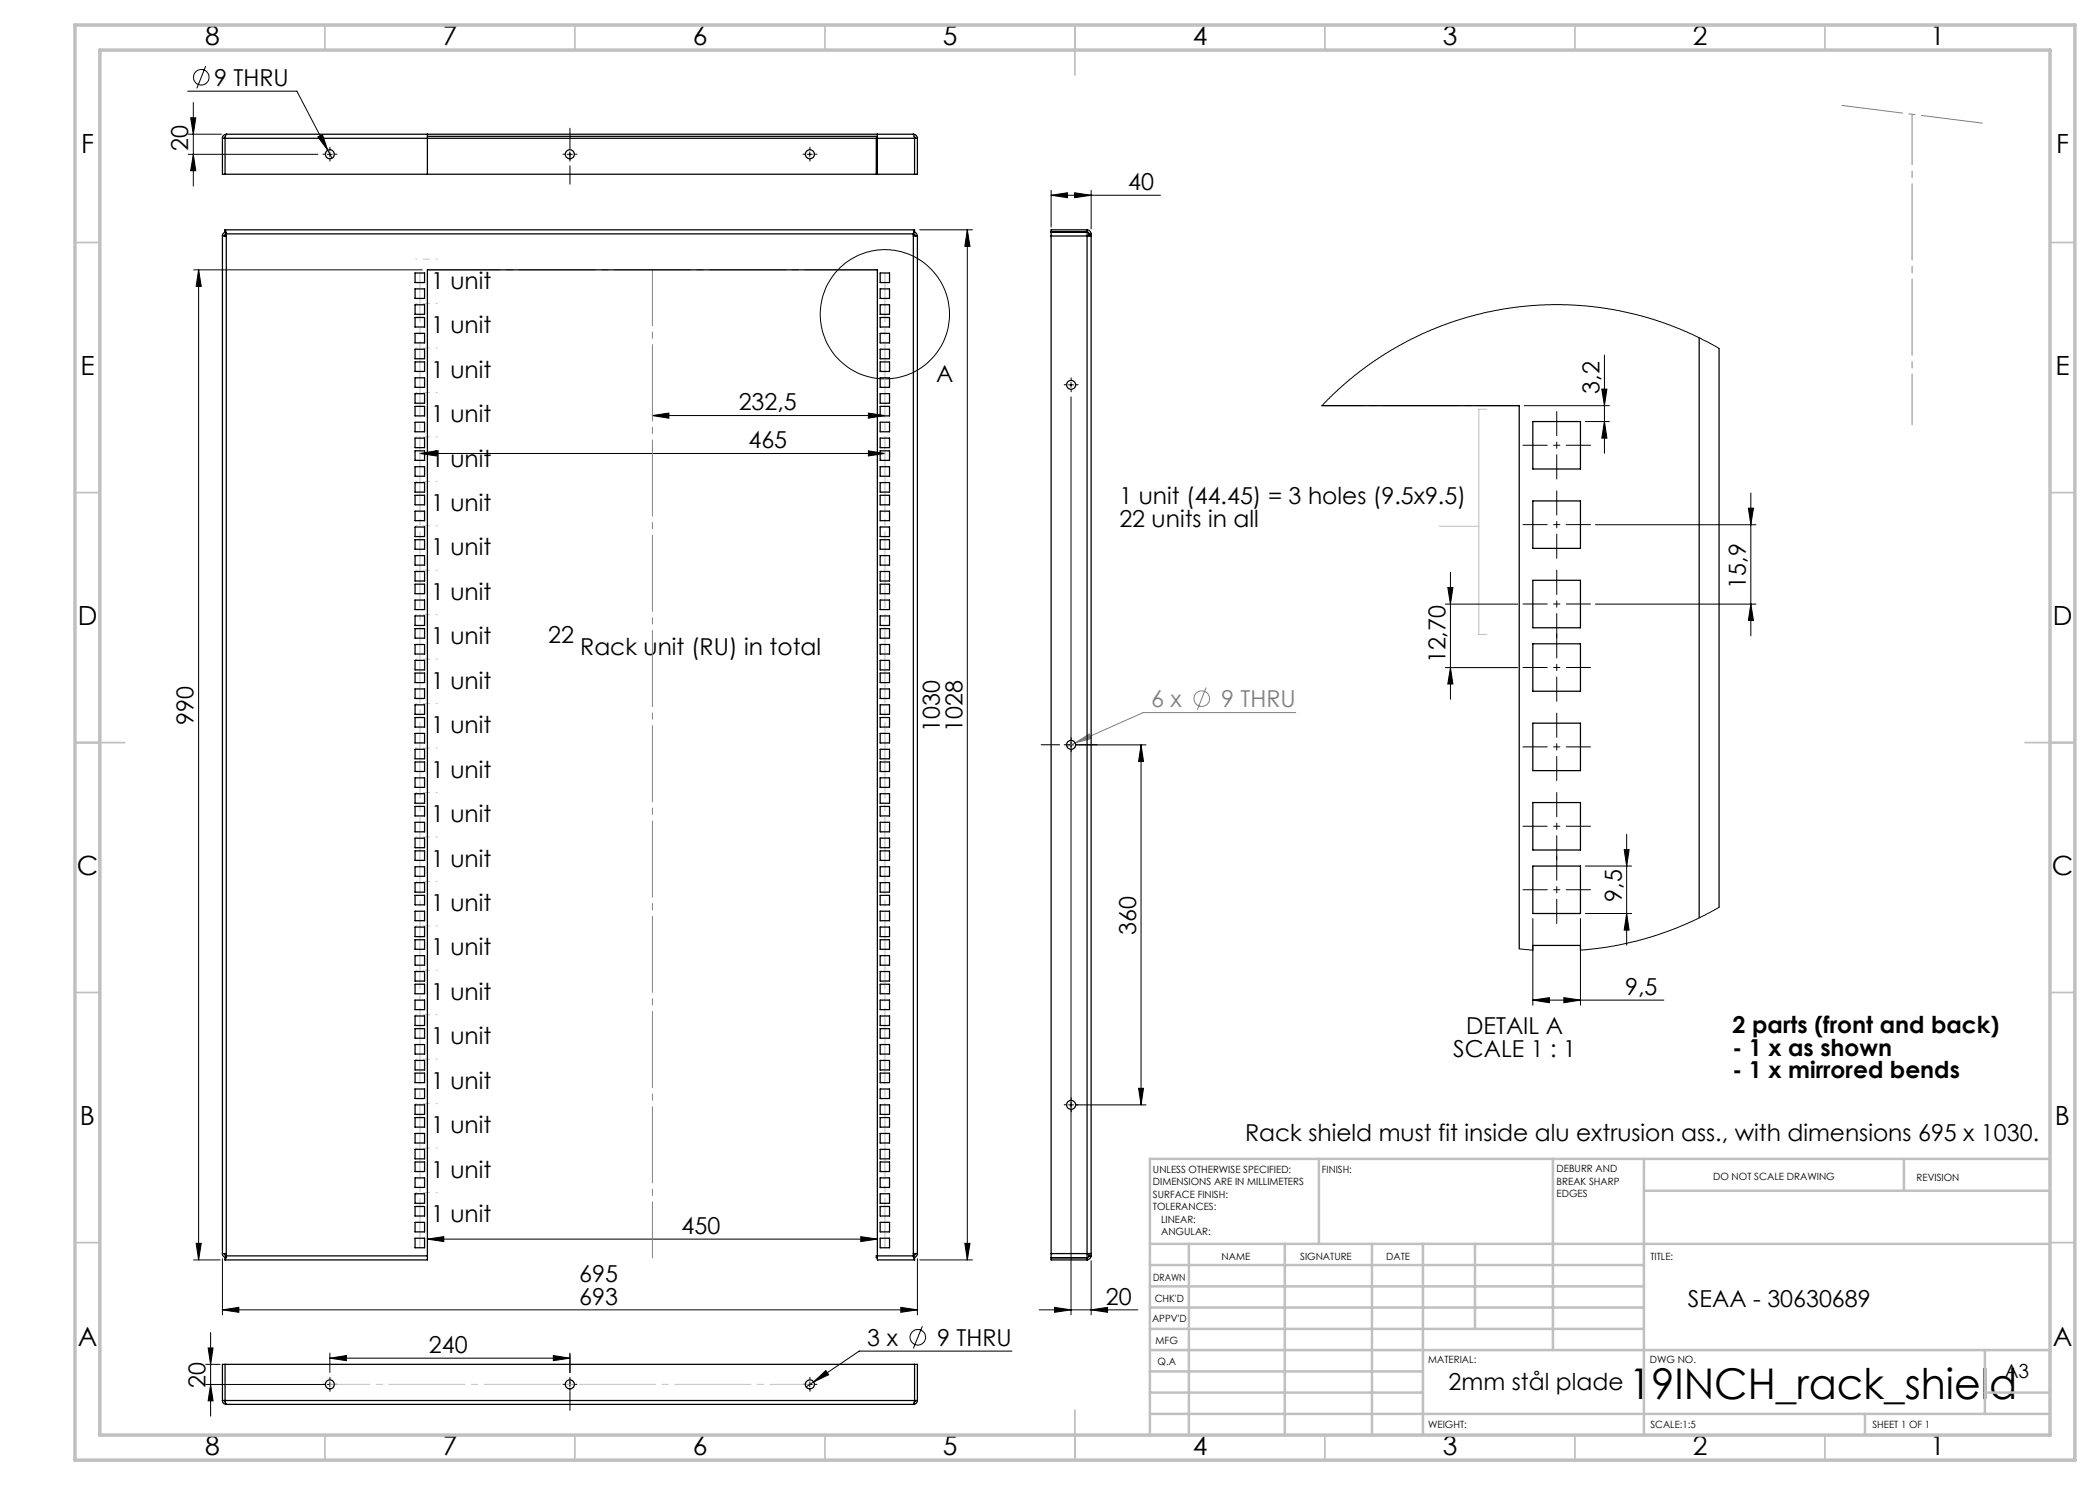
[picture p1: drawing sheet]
<svg xmlns="http://www.w3.org/2000/svg" width="420mm" height="297mm" viewBox="0 0 420 297" stroke-linecap="round" stroke-linejoin="round" font-family="sans-serif">
<g fill="none" stroke="#808080" stroke-width=".2">
<path d="M241.2 137.5l-1.7 4.5M215 148.6l2.8-1.8 .5 .9zM215 148.6l-1.6 .7M259.2 142.5h-30.6l-13.6 6.1"/>
<circle cx="240.3" cy="139.7" r="1.55"/>
</g>
<g fill="none" stroke="#000" stroke-width=".2">
<path d="M37.5 18.2h21.9l6.1 11.9M41.1 13.2l-1.7 4.5M37.6 30.9h26M37.6 26.8h6.7M38.1 23.6h1.1l-.5 3.2zM38.7 30.9l.5 3.2h-1.1zM38.7 20.5v16.7M63.6 27.4l.9-.5 1 3.2zM65.5 30.9h1M65.5 30.1l.9 1.5M66 30.4v1M113.5 30.9h1"/>
<path d="M114 30.4v1M161.5 30.9h1M162 30.4v1M210.2 39l3.3-.4v.9zM210.2 38.1v7.3M210.2 39h21.9M214.9 38.6l3.3 .4-3.3 .5zM218.2 38.1v7.7M38.7 54h45.8M39.7 54v198M39.7 54l.6 3.3h-1.1zM183.9 46h10.6"/>
<path d="M193.5 46l.5 3.3h-1zM193.5 46v206M213.7 77h1M214.2 76.5v1M214.2 79.4v183.6M320.4 77.8h1l-.5 3.3zM320.9 71v19.7M84 90.7l3.3-.5v1zM84 90.7h93M130.5 83.1l3.3-.5v1zM130.5 83.1h46.5M173.7 90.2l3.3 .5-3.3 .5z"/>
<path d="M173.7 82.6l3.3 .5-3.3 .5zM304.8 81.1h17.1M317.1 84.3h4.8M320.9 84.3l.5 3.3h-1zM350.2 98.6v28.6M289.6 117.5h1l-.5 3.3zM290.1 114.5v25.4M319.1 104.9h32.1M349.7 101.6h1l-.5 3.3zM289.1 120.8h14.5M289.1 133.5h14.5M290.1 133.5l.5 3.3h-1z"/>
<path d="M319.1 120.8h32.1M350.2 120.8l.5 3.3h-1zM213.7 149h1M215.2 149h14M228.2 149l.5 3.3h-1zM228.2 149v72M317.1 173.2h9.2M324.8 169.9h1l-.5 3.3zM325.3 166.9v22.2M306.6 183.7v17.3M312.8 199.5l3.3 .5-3.3 .6zM316.1 183.7v17.3"/>
<path d="M317.1 182.7h9.2M325.3 182.7l.5 3.3h-1zM227.7 217.7h1l-.5 3.3zM306.6 200l3.3-.5v1.1zM306.6 200h26.2M213.7 221h1M215.2 221h14M38.7 252h5.3M39.2 248.7h1.1l-.6 3.3zM44.5 251.7v11.3M85.5 247.8l3.3-.5v1zM85.5 247.8h90"/>
<path d="M172.2 247.3l3.3 .5-3.3 .5zM183.5 251.7v11.3M183.9 252h10.6M193 248.7h1l-.5 3.3zM218.2 252.2v10.8M41.1 276.9h23.9M41.1 272.9h2.9M41.6 269.6h1l-.5 3.3zM42.1 266.5v16.7M42.1 276.9l.5 3.3h-1zM44.5 262l3.3-.5v1zM44.5 262h139"/>
<path d="M65.5 276.9h1M66 271.6l3.3-.5v1zM66 270.6v3.9M66 271.6h48M66 276.4v1M110.7 271.1l3.3 .5-3.3 .5zM113.5 276.9h1M114 270.6v3.9M114 276.4v1M161.5 276.9h1M162 276.4v1M162.7 276.4l2.5-2.3 .5 .9z"/>
<path d="M162.7 276.4l-1.5 1M180.2 261.5l3.3 .5-3.3 .5zM184.5 265.3l-1.8 4.4M202.4 270.2h-30.6l-9.1 6.2M207.9 262h19.7M210.9 261.5l3.3 .5-3.3 .5zM218.2 262l3.3-.5v1z"/>
<circle cx="40.2" cy="15.5" r="1.56"/>
<circle cx="177" cy="62.9" r="12.9"/>
<circle cx="183.6" cy="267.5" r="1.55"/>
</g>
<path d="M114 25.6v11.2M219.4 149h-11.2M114 270.9v11.2" fill="none" stroke="#000" stroke-width=".2" stroke-dasharray="15.2 1.3 1.3 1.3" stroke-dashoffset="11.5"/>
<g fill="none" stroke="#000" stroke-width=".2" stroke-dasharray="15.2 1.3 1.3 1.3">
<path d="M65 30.8h-.4M66 29.8v-.4M66 31.8v.4M67 30.8h.4M113 30.8h-.4M114 29.8v-.4M114 31.8v.4M115 30.8h.4M161 30.8h-.4M162 29.8v-.4M162 31.8v.4M163 30.8h.4"/>
<path d="M213.2 77h-.4M214.2 76v-.4M214.2 78v.4M215.2 77h.4M213.2 149h-.4M214.2 148v-.4M214.2 150v.4M215.2 149h.4M214.2 220v-.4M213.2 221h-.4M214.2 222v.4M215.2 221h.4"/>
<path d="M65 276.9h-.4M66 275.9v-.4M66 277.9v.4M67 276.9h.4M113 276.9h-.4M114 275.9v-.4M114 277.9v.4M115 276.9h.4M161 276.9h-.4M162 275.9v-.4M162 277.9v.4M163 276.9h.4"/>
</g>
<g fill="none" stroke="#000" stroke-width=".2" stroke-dasharray="15.2 1.3 1.3 1.3" stroke-dashoffset="10.4">
<path d="M311.3 95.8v-13.5M311.3 98.2v13.5M318.1 89h-13.5M318.1 104.9h-13.5M311.3 127.5v-13.5M311.3 126.7v13.5M318.1 120.8h-13.5M318.1 133.5h-13.5M311.3 156.1v-13.5M318.1 149.4h-13.5M311.3 172v-13.5M318.1 165.2h-13.5"/>
<path d="M318.1 177.9h-13.5M311.3 184.7v-13.5"/>
</g>
<path d="M264.4 81.1h39.4" fill="none" stroke="#808080" stroke-width=".2" stroke-dasharray="15.2 1.3 1.3 1.3" stroke-dashoffset="6.9"/>
<path d="M162 276.9h-96" fill="none" stroke="#c0c0c0" stroke-width=".2" stroke-dasharray="15.2 1.3 1.3 1.3" stroke-dashoffset="7.2"/>
<g fill="none" stroke="#c0c0c0" stroke-width=".2" stroke-dasharray="15.2 1.3 1.3 1.3" stroke-dashoffset="15">
<path d="M83.2 51.8h4.2M83.2 60.7h4.2M83.2 69.6h4.2M83.2 78.5h4.2M83.2 87.4h4.2M83.2 96.3h4.2M83.2 105.2h4.2M83.2 114h4.2M83.2 122.9h4.2M83.2 131.8h4.2M83.2 140.7h4.2M83.2 149.6h4.2"/>
<path d="M83.2 158.5h4.2M83.2 167.4h4.2M83.2 176.3h4.2M83.2 185.2h4.2M83.2 194.1h4.2M83.2 202.9h4.2M83.2 211.8h4.2M83.2 220.7h4.2M83.2 229.6h4.2M83.2 238.5h4.2"/>
</g>
<path d="M84 54.6v194.9M177 54.6v194.9" fill="none" stroke="#c0c0c0" stroke-width=".2" stroke-dasharray="15.2 1.3 1.3 1.3" stroke-dashoffset="5.4"/>
<path d="M297.3 81.8h-1.5v45.1h1.5M287.9 105.3h7.9" fill="none" stroke="#c0c0c0" stroke-width=".2"/>
<g fill="none" stroke="#c0c0c0" stroke-width=".35">
<path d="M65 5v5M115 5v5M165 5v5M215 5v10M265 5v5M315 5v5M365 5v5M15 48.5h5M410 48.5h5M15 98.5h5M410 98.5h5M15 148.5h10"/>
<path d="M405 148.5h10M15 198.5h5M410 198.5h5M15 248.5h5M410 248.5h5M65 287v5M115 287v5M165 287v5M215 282v10M265 287v5M315 287v5M365 287v5"/>
</g>
<g fill="none" stroke="#c0c0c0" stroke-width=".5">
<path d="M263.8 231.8v17M310.6 231.8v38.2M328.8 231.8v55.2M328.8 238.2h81.2M380.8 231.8v6.4M410 231.8h-180v55.2M230 248.8h180M230 257.3h98.8M230 253h98.8M237.8 248.8v38.2M257 248.8v38.2M274.4 248.8v38.2"/>
<path d="M284.6 248.8v38.2M295 248.8v17M230 265.8h98.8M230 261.5h98.8M230 278.5h54.6M230 274.3h54.6M230 270h180M397 278.5h13M397 270v12.8M230 282.8h180M373 282.8v4.2"/>
</g>
<path d="M15 5h400v287h-400zM20 10h390v277h-390z" fill="none" stroke="#c0c0c0" stroke-width=".7"/>
<path d="M85.5 54h90" fill="none" stroke="#808080" stroke-width=".2" stroke-dasharray="15.2 1.3 1.3 1.3" stroke-dashoffset=".7"/>
<path d="M130.5 54v197.6" fill="none" stroke="#808080" stroke-width=".2" stroke-dasharray="15.2 1.3 1.3 1.3" stroke-dashoffset="4.1"/>
<path d="M368.4 21.1l28 3.5" fill="none" stroke="#808080" stroke-width=".2" stroke-dasharray="15.2 1.3 1.3 1.3" stroke-dashoffset="3"/>
<path d="M382.4 22.9v62.1" fill="none" stroke="#808080" stroke-width=".2" stroke-dasharray="15.2 1.3 1.3 1.3" stroke-dashoffset="5.1"/>
<g fill="#000">
<path d="M214.9 38.6l3.3 .4-3.3 .5zM210.2 39l3.3-.4v.9z"/>
<path d="M39.7 54l.6 3.3h-1.1zM39.2 248.7h1.1l-.6 3.3zM349.7 101.6h1l-.5 3.3zM350.2 120.8l.5 3.3h-1zM324.8 169.9h1l-.5 3.3zM325.3 182.7l.5 3.3h-1z"/>
<path d="M84 90.7l3.3-.5v1zM173.7 90.2l3.3 .5-3.3 .5z"/>
<path d="M173.7 82.6l3.3 .5-3.3 .5zM130.5 83.1l3.3-.5v1z"/>
<path d="M289.6 117.5h1l-.5 3.3zM290.1 133.5l.5 3.3h-1z"/>
<path d="M85.5 247.8l3.3-.5v1zM172.2 247.3l3.3 .5-3.3 .5z"/>
<path d="M193 248.7h1l-.5 3.3zM193.5 46l.5 3.3h-1zM227.7 217.7h1l-.5 3.3zM228.2 149l.5 3.3h-1zM320.9 84.3l.5 3.3h-1zM320.4 77.8h1l-.5 3.3zM38.7 30.9l.5 3.2h-1.1zM38.1 23.6h1.1l-.5 3.2z"/>
<path d="M42.1 276.9l.5 3.3h-1zM41.6 269.6h1l-.5 3.3z"/>
<path d="M180.2 261.5l3.3 .5-3.3 .5zM44.5 262l3.3-.5v1zM312.8 199.5l3.3 .5-3.3 .6zM306.6 200l3.3-.5v1.1zM110.7 271.1l3.3 .5-3.3 .5zM66 271.6l3.3-.5v1z"/>
<path d="M210.9 261.5l3.3 .5-3.3 .5zM218.2 262l3.3-.5v1zM63.6 27.4l1.9 2.7-1-3.2zM162.7 276.4l3-1.4-.5-.9z"/>
</g>
<path d="M215 148.6l2.8-1.8 .5 .9z" fill="#808080"/>
<g fill="none" stroke="#000" stroke-width=".25">
<path d="M44.5 27.7h.5M44.5 27.7v7.2h.5M45 27.7v7.2M45 34.9h137.9M45 27.7h137.9M45.1 27.3l-.2 .4M45.3 26.8l-.3 .9M45.3 26.8a.78 .78 0 0 0-.8 .9M45.3 26.8h137.4M85.5 26.8v8.1M85.5 27.3h90M175.3 27.7v7.2"/>
<path d="M175.5 26.8v8.1M182.7 26.8l.2 .9M182.7 26.8a.85 .85 0 0 1 .8 .9M182.8 27.3l.3 .4M182.9 27.7h.6M182.9 27.7v7.2M183.5 27.7v7.2h-.6M44.5 47.2h.8M44.5 47.2v203.5M45 46l.3 .8M45 46v.4l.3 .4M45 46h137.9"/>
<path d="M45.1 46.4l-.4 .2-.2 .6M45.3 46.8l-.3 .1-.1 .3M45.3 46.8v204.4M45.3 46.8h137.4M83 57.8h1.9v1.9h-1.9zM83 54.6h1.9v1.9h-1.9zM176 54.6h1.9v1.9h-1.9zM176 57.8h1.9v1.9h-1.9zM182.7 47.2h.8M182.7 46.8l.3 .1 .1 .3M182.7 46.8v204.4M182.8 46.4l.4 .2 .3 .6"/>
<path d="M182.9 46l-.2 .8M182.9 46v.4l-.2 .4M183.5 47.2v203.5M210.2 46.4v.8M210.2 47.2v203.5M210.2 47.2h7.2M210.2 46.4h7.2M217.4 46.4v.8M217.4 47.2h.8M217.4 46.4l.3 .1 .1 .3M217.4 46a.78 .78 0 0 1 .8 .8M217.4 46h-7.2v.4"/>
<path d="M217.4 46v.4M217.4 47.2v203.5M217.8 46.8h.4M217.8 46.8v.4M218.2 46.8v204.4M83 75.6h1.9v1.9h-1.9zM83 78.7h1.9v1.9h-1.9zM83 66.7h1.9v1.9h-1.9zM83 69.8h1.9v2h-1.9zM83 61h1.9v1.9h-1.9zM83 63.5h1.9v1.9h-1.9zM83 72.4h1.9v1.9h-1.9z"/>
<path d="M176 61h1.9v1.9h-1.9zM176 63.5h1.9v1.9h-1.9zM176 66.7h1.9v1.9h-1.9zM176 69.8h1.9v2h-1.9zM176 72.4h1.9v1.9h-1.9zM176 75.6h1.9v1.9h-1.9zM176 78.7h1.9v1.9h-1.9zM339.8 67.6v116M343.8 69.7v111.7M83 93.3h1.9v1.9h-1.9zM83 96.5h1.9v1.9h-1.9zM83 84.5h1.9v1.9h-1.9z"/>
<path d="M83 87.6h1.9v1.9h-1.9zM83 81.3h1.9v1.9h-1.9zM83 90.2h1.9v1.9h-1.9zM83 99.1h1.9v1.9h-1.9zM176 81.3h1.9v1.9h-1.9zM176 84.5h1.9v1.9h-1.9zM176 87.6h1.9v1.9h-1.9zM176 90.2h1.9v1.9h-1.9zM176 93.3h1.9v1.9h-1.9zM176 96.5h1.9v1.9h-1.9zM176 99.1h1.9v1.9h-1.9zM264.4 81.1h39.4v108.7"/>
<path d="M306.6 84.3h9.5v9.5h-9.5zM83 111.1h1.9v1.9h-1.9zM83 114.3h1.9v1.9h-1.9zM83 102.2h1.9v1.9h-1.9zM83 105.4h1.9v1.9h-1.9zM83 107.9h1.9v2h-1.9zM83 116.8h1.9v1.9h-1.9zM176 102.2h1.9v1.9h-1.9zM176 105.4h1.9v1.9h-1.9zM176 107.9h1.9v2h-1.9zM176 111.1h1.9v1.9h-1.9zM176 114.3h1.9v1.9h-1.9z"/>
<path d="M176 116.8h1.9v1.9h-1.9zM306.6 100.2h9.5v9.5h-9.5zM306.6 116.1h9.5v9.5h-9.5zM83 137.8h1.9v1.9h-1.9zM83 128.9h1.9v1.9h-1.9zM83 132.1h1.9v1.9h-1.9zM83 120h1.9v1.9h-1.9zM83 123.2h1.9v1.9h-1.9zM83 125.7h1.9v1.9h-1.9zM83 134.6h1.9v1.9h-1.9zM176 120h1.9v1.9h-1.9zM176 123.2h1.9v1.9h-1.9z"/>
<path d="M176 125.7h1.9v1.9h-1.9zM176 128.9h1.9v1.9h-1.9zM176 132.1h1.9v1.9h-1.9zM176 134.6h1.9v1.9h-1.9zM176 137.8h1.9v1.9h-1.9zM306.6 128.8h9.5v9.5h-9.5zM83 155.6h1.9v1.9h-1.9zM83 158.7h1.9v2h-1.9zM83 146.7h1.9v1.9h-1.9zM83 149.9h1.9v1.9h-1.9zM83 141h1.9v1.9h-1.9zM83 143.5h1.9v1.9h-1.9z"/>
<path d="M83 152.4h1.9v1.9h-1.9zM176 141h1.9v1.9h-1.9zM176 143.5h1.9v1.9h-1.9zM176 146.7h1.9v1.9h-1.9zM176 149.9h1.9v1.9h-1.9zM176 152.4h1.9v1.9h-1.9zM176 155.6h1.9v1.9h-1.9zM176 158.7h1.9v2h-1.9zM306.6 144.6h9.5v9.5h-9.5zM83 173.4h1.9v1.9h-1.9zM83 176.5h1.9v1.9h-1.9zM83 164.5h1.9v1.9h-1.9z"/>
<path d="M83 167.6h1.9v1.9h-1.9zM83 161.3h1.9v1.9h-1.9zM83 170.2h1.9v1.9h-1.9zM83 179.1h1.9v1.9h-1.9zM176 161.3h1.9v1.9h-1.9zM176 164.5h1.9v1.9h-1.9zM176 167.6h1.9v1.9h-1.9zM176 170.2h1.9v1.9h-1.9zM176 173.4h1.9v1.9h-1.9zM176 176.5h1.9v1.9h-1.9zM176 179.1h1.9v1.9h-1.9zM306.6 160.5h9.5v9.5h-9.5z"/>
<path d="M306.6 173.2h9.5v9.5h-9.5zM83 191.1h1.9v1.9h-1.9zM83 194.3h1.9v1.9h-1.9zM83 182.2h1.9v1.9h-1.9zM83 185.4h1.9v1.9h-1.9zM83 188h1.9v1.9h-1.9zM83 196.8h1.9v2h-1.9zM176 182.2h1.9v1.9h-1.9zM176 185.4h1.9v1.9h-1.9zM176 188h1.9v1.9h-1.9zM176 191.1h1.9v1.9h-1.9zM176 194.3h1.9v1.9h-1.9z"/>
<path d="M176 196.8h1.9v2h-1.9zM306.6 190v-.9h9.5v.9M83 217.8h1.9v1.9h-1.9zM83 208.9h1.9v1.9h-1.9zM83 212.1h1.9v1.9h-1.9zM83 200h1.9v1.9h-1.9zM83 203.2h1.9v1.9h-1.9zM83 205.7h1.9v1.9h-1.9zM83 214.6h1.9v1.9h-1.9zM176 200h1.9v1.9h-1.9zM176 203.2h1.9v1.9h-1.9zM176 205.7h1.9v1.9h-1.9z"/>
<path d="M176 208.9h1.9v1.9h-1.9zM176 212.1h1.9v1.9h-1.9zM176 214.6h1.9v1.9h-1.9zM176 217.8h1.9v1.9h-1.9zM83 235.6h1.9v1.9h-1.9zM83 238.8h1.9v1.9h-1.9zM83 226.7h1.9v1.9h-1.9zM83 229.9h1.9v1.9h-1.9zM83 221h1.9v1.9h-1.9zM83 223.5h1.9v1.9h-1.9zM83 232.4h1.9v1.9h-1.9zM176 221h1.9v1.9h-1.9z"/>
<path d="M176 223.5h1.9v1.9h-1.9zM176 226.7h1.9v1.9h-1.9zM176 229.9h1.9v1.9h-1.9zM176 232.4h1.9v1.9h-1.9zM176 235.6h1.9v1.9h-1.9zM176 238.8h1.9v1.9h-1.9zM44.5 250.7h.8M44.5 250.7l.1 .5 .5 .3M44.9 250.7v.3l.4 .1M45.3 251.2l-.3 .8M45.3 251.2l-.3 .4v.4M45.3 251.2h40.2"/>
<path d="M83 244.5h1.9v1.9h-1.9zM83 247.6h1.9v2h-1.9zM83 241.3h1.9v1.9h-1.9zM85.5 251.2v-197.2h90v198h7.4M85.5 251.2v.8h-40.5M176 241.3h1.9v1.9h-1.9zM176 244.5h1.9v1.9h-1.9zM176 247.6h1.9v2h-1.9zM182.7 251.2l.2 .8M182.7 251.2l.2 .4v.4M182.7 250.7h.8M182.7 251.2l-7.4-.1v.4h.2"/>
<path d="M183.1 250.7v.2l-.4 .2M183.5 250.7l-.2 .5-.5 .3M210.2 250.7v.8M210.2 251.6v.4h7.2M210.2 251.5h7.2M210.2 250.7h7.2M217.4 250.7v.8M217.4 250.7h.8M217.4 251.6v.4M217.8 251.2l-.4 .4M217.8 251.2h.4M217.8 250.7v.5"/>
<path d="M218.2 251.2v.1a.89 .89 0 0 1-.8 .7M45 272.9h-.5v7.2M45 272.9v7.2M45 272.9h137.9M182.9 272.9h.6v7.2M182.9 272.9v7.2M44.5 280.1h.5M44.5 280.1a.73 .73 0 0 0 .8 .8M44.9 280.1l.2 .4M45 280.1l.3 .8M45 280.1h137.9M45.3 280.9h137.4"/>
<path d="M182.9 280.1l-.2 .8M182.9 280.1h.6M183.1 280.1l-.3 .4M183.5 280.1a.78 .78 0 0 1-.8 .8"/>
<circle cx="66" cy="30.8" r=".9"/>
<circle cx="114" cy="30.8" r=".9"/>
<circle cx="162" cy="30.8" r=".9"/>
<circle cx="214.2" cy="77" r=".9"/>
<circle cx="214.2" cy="149" r=".9"/>
<circle cx="214.2" cy="221" r=".9"/>
<circle cx="66" cy="276.9" r=".89"/>
<circle cx="114" cy="276.9" r=".9"/>
<circle cx="162" cy="276.9" r=".9"/>
</g>
<path d="M343.8 69.7l-5.6-2.9-4.1-1.8-5.7-1.8-4.8-1.1-5.1-.8-4.8-.3h-5.5l-5.4 .5-6.2 1.1-5.7 1.6-4.6 1.7-5 2.4-4.2 2.4-4.4 3-5.1 4.2-3.2 3.2M303.8 189.8l2.8 .2M343.8 181.4l-2.8 1.6-3.6 1.7-6.8 2.6-7 1.8-4 .6-3.5 .3" fill="none" stroke="#000" stroke-width=".2"/>
<text font-size="8.5" x="325.8" y="279.7">19INCH_rack_shield</text>
<g font-size="5.3">
<text x="41" y="8.9">8</text>
<text x="88.5" y="8.9">7</text>
<text x="138.5" y="8.9">6</text>
<text x="188.5" y="8.9">5</text>
<text x="238.5" y="8.9">4</text>
<text x="288.5" y="8.9">3</text>
<text x="338.5" y="8.9">2</text>
<text x="386" y="8.9">1</text>
<text x="16.2" y="30.7">F</text>
<text x="411.2" y="30.7">F</text>
<text x="16.1" y="74.9">E</text>
<text x="411.1" y="74.9">E</text>
<text x="15.5" y="124.9">D</text>
<text x="410.5" y="124.9">D</text>
<text x="15.4" y="174.9">C</text>
<text x="410.4" y="174.9">C</text>
<text x="16" y="224.9">B</text>
<text x="411" y="224.9">B</text>
<text x="15.5" y="269.2">A</text>
<text x="410.5" y="269.2">A</text>
<text x="41" y="290.9">8</text>
<text x="88.5" y="290.9">7</text>
<text x="138.5" y="290.9">6</text>
<text x="188.5" y="290.9">5</text>
<text x="238.5" y="290.9">4</text>
<text x="288.5" y="290.9">3</text>
<text x="338.5" y="290.9">2</text>
<text x="386" y="290.9">1</text>
</g>
<g font-size="4.7">
<text x="42.8" y="17.1">9 THRU</text>
<text x="37.7" y="30.2" transform="rotate(-90 37.7 30.2)">20</text>
<text x="225.6" y="38">40</text>
<text x="86.2" y="57.7">1 unit</text>
<text x="86.2" y="66.6">1 unit</text>
<text x="86.2" y="75.5">1 unit</text>
<text x="187.2" y="76.5">A</text>
<text x="147.7" y="82.1">232,5</text>
<text x="319.9" y="78.7" transform="rotate(-90 319.9 78.7)">3,2</text>
<text x="86.2" y="84.4">1 unit</text>
<text x="149.7" y="89.7">465</text>
<text x="86.2" y="93.3">1 unit</text>
<text x="223.9" y="100.8">1 unit (44.45) = 3 holes (9.5x9.5)</text>
<text x="86.2" y="102.2">1 unit</text>
<text x="223.9" y="105.4">22 units in all</text>
<text x="86.2" y="111.1">1 unit</text>
<text x="86.2" y="120">1 unit</text>
<text x="349.2" y="117.7" transform="rotate(-90 349.2 117.7)">15,9</text>
<text x="86.2" y="128.9">1 unit</text>
<text x="109.7" y="128.6">22</text>
<text x="116" y="130.9">Rack unit (RU) in total</text>
<text x="86.2" y="137.8">1 unit</text>
<text x="289.1" y="132.7" transform="rotate(-90 289.1 132.7)">12,70</text>
<text x="38.7" y="145" transform="rotate(-90 38.7 145)">990</text>
<text x="86.2" y="146.6">1 unit</text>
<text x="188" y="146.3" transform="rotate(-90 188 146.3)">1030</text>
<text x="192.5" y="146.3" transform="rotate(-90 192.5 146.3)">1028</text>
<text x="86.2" y="155.5">1 unit</text>
<text x="86.2" y="164.4">1 unit</text>
<text x="86.2" y="173.3">1 unit</text>
<text x="86.2" y="182.2">1 unit</text>
<text x="324.3" y="180.3" transform="rotate(-90 324.3 180.3)">9,5</text>
<text x="86.2" y="191.1">1 unit</text>
<text x="227.2" y="186.9" transform="rotate(-90 227.2 186.9)">360</text>
<text x="86.2" y="200">1 unit</text>
<text x="325" y="199">9,5</text>
<text x="86.2" y="208.9">1 unit</text>
<text x="293.3" y="206.9">DETAIL A</text>
<text x="346.5" y="206.6">2 parts (front and back)</text>
<text x="290.7" y="211.4">SCALE 1 : 1</text>
<text x="346.5" y="211.1">- 1 x as shown</text>
<text x="346.5" y="215.6">- 1 x mirrored bends</text>
<text x="86.2" y="217.8">1 unit</text>
<text x="86.2" y="226.7">1 unit</text>
<text x="249" y="228.3">Rack shield must fit inside alu extrusion ass., with dimensions 695 x 1030.</text>
<text x="86.2" y="235.5">1 unit</text>
<text x="86.2" y="244.4">1 unit</text>
<text x="136.3" y="246.8">450</text>
<text x="115.9" y="256.4">695</text>
<text x="115.9" y="260.9">693</text>
<text x="221.2" y="260.9">20</text>
<text x="337.6" y="261.3">SEAA - 30630689</text>
<text x="173.5" y="269.2">3 x</text>
<text x="187.4" y="269.2">9 THRU</text>
<text x="85.8" y="270.6">240</text>
<text x="41.1" y="277.7" transform="rotate(-90 41.1 277.7)">20</text>
<text x="289.7" y="278">2mm stål plade</text>
</g>
<g font-size="4.7" fill="#808080">
<text x="230.2" y="141.4">6 x</text>
<text x="244.2" y="141.4">9 THRU</text>
</g>
<text font-size="3.9" x="400.9" y="275.5">A3</text>
<g font-size="2">
<text x="230.6" y="234.6">UNLESS OTHERWISE SPECIFIED:</text>
<text x="230.6" y="237.1">DIMENSIONS ARE IN MILLIMETERS</text>
<text x="230.6" y="239.6">SURFACE FINISH:</text>
<text x="264.4" y="234.6">FINISH:</text>
<text x="311.3" y="234.5">DEBURR AND</text>
<text x="311.3" y="237">BREAK SHARP</text>
<text x="311.3" y="239.5">EDGES</text>
<text x="342.6" y="236">DO NOT SCALE DRAWING</text>
<text x="383.3" y="236.2">REVISION</text>
<text x="230.6" y="242.1">TOLERANCES:</text>
<text x="232.2" y="244.6">LINEAR:</text>
<text x="232.2" y="247.1">ANGULAR:</text>
<text x="244.3" y="252">NAME</text>
<text x="260" y="251.9">SIGNATURE</text>
<text x="277.2" y="251.9">DATE</text>
<text x="330.1" y="251.9">TITLE:</text>
<text x="230.6" y="256.1">DRAWN</text>
<text x="230.9" y="260.3">CHK'D</text>
<text x="230.4" y="264.4">APPV'D</text>
<text x="231.1" y="268.8">MFG</text>
<text x="231.5" y="273">Q.A</text>
<text x="285.6" y="272.5">MATERIAL:</text>
<text x="330" y="272.5">DWG NO.</text>
<text x="285.6" y="285.5">WEIGHT:</text>
<text x="330.1" y="285.6">SCALE:1:5</text>
<text x="374.5" y="285.6">SHEET 1 OF 1</text>
</g>
</svg>
